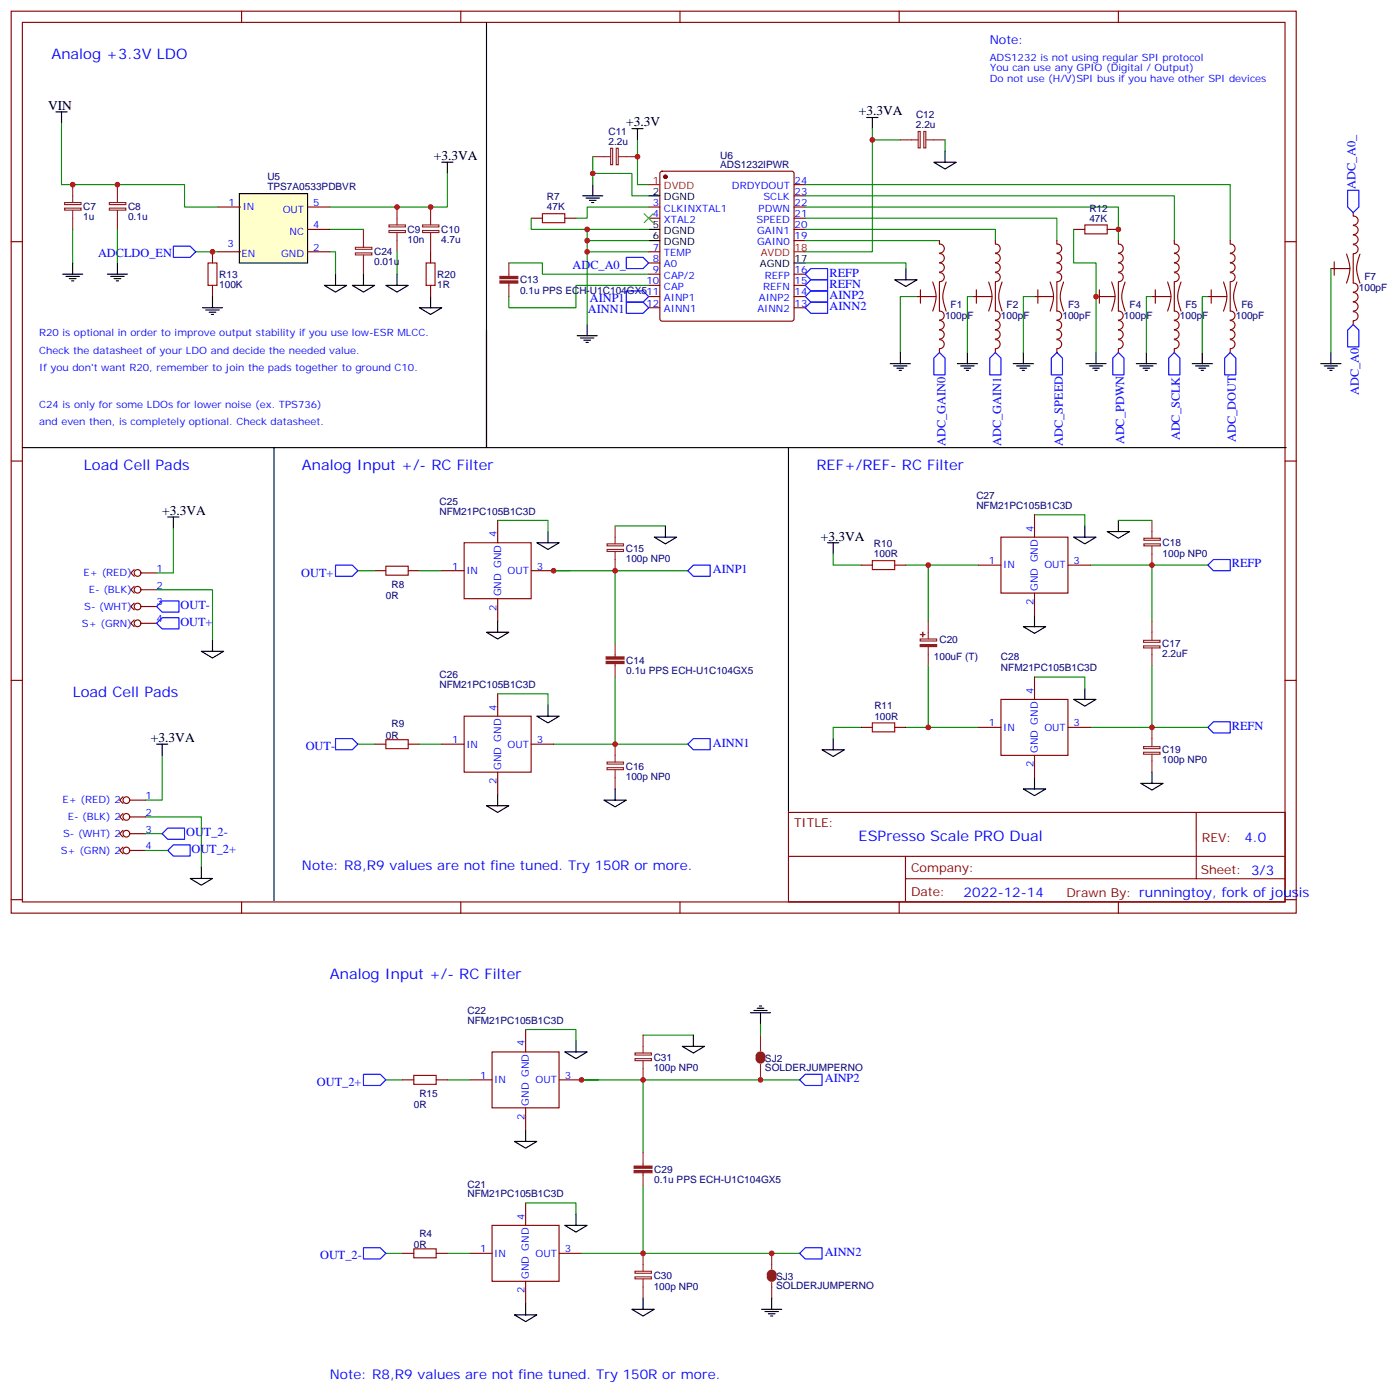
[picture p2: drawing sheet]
<svg xmlns="http://www.w3.org/2000/svg" width="442mm" height="439mm" viewBox="0 0 442 439" stroke-linecap="round" stroke-linejoin="round" font-family="sans-serif">
<g fill="none" stroke="#870000" stroke-width=".35">
<path d="M3.5 3.5h405.4v284.4h-405.4zM7.1 7.1h398.2v277.2h-398.2zM76.2 3.5v3.6M145.3 3.5v3.6M214.5 3.5v3.6M283.6 3.5v3.6M352.8 3.5v3.6M208.4 54.2l.4-.2h41l.5 .2 .2 .5v45.8l-.3 .5-.4 .2h-41l-.5-.2-.2-.5v-45.8zM250.5 58.2h3.5M3.5 76.2h3.6M204.6 65.3h3.5M204.6 68.8h3.5"/>
<path d="M204.6 79.4h3.5M250.5 65.3h3.5M250.5 68.8h3.5M250.5 75.8h3.5M250.5 72.3h3.5M250.5 61.7h3.5M405.3 76.2h3.6M204.6 82.9h3.5M204.6 86.4h3.5M204.6 90h3.5M204.6 93.5h3.5M204.6 97h3.5"/>
<path d="M250.5 86.4h3.5M250.5 90h3.5M250.5 93.5h3.5M250.5 97h3.5M3.5 145.3h3.6M405.3 145.3h3.6M3.5 214.5h3.6M405.3 214.5h3.6M248.7 256.1h156.6v28.2h-156.6zM377.3 256.1v20.9M248.7 270h156.5M285.6 277h119.6"/>
<path d="M285.6 270v14.1M3.5 283.6h3.6M76.2 284.3v3.6M145.3 284.3v3.6M214.5 284.3v3.6M283.6 284.3v3.6M352.8 284.3v3.6M405.3 283.6h3.6"/>
</g>
<circle cx="209.9" cy="55.7" r=".53" fill="#870000" stroke="#870000" stroke-width=".35"/>
<path d="M204.6 58.2h3.5M250.5 79.4h3.5" fill="none" stroke="#f00" stroke-width=".35"/>
<path d="M17.6 35.3h3.6M19.4 35.3v3.5M139.3 51.2h3.6M141.1 51.2v3.5M204.6 61.7h3.5M204.6 72.3h3.5M204.6 75.8h3.5M102.3 90h7.1l-3.6 2.1zM105.8 86.4v3.6M250.5 82.9h3.5" fill="none" stroke="#000" stroke-width=".35"/>
<path d="M75.5 61h21.5v21.9h-21.5z" fill="#ffc" stroke="#000" stroke-width=".35"/>
<g fill="none" stroke="#870000" stroke-width=".35">
<path d="M67 79.4v3.5M68.8 65.3h7M68.8 79.4h7M97 65.3h7.1M97 79.4h7.1M97 72.3h7.1M135.8 79.4v3.5M167.6 68.8h3.5M178.2 68.8h3.5M296.3 75.8v1.1M296.4 76.9a1.41 1.41 0 0 1 1.5 1.5 1.41 1.41 0 0 1-1.5 1.4M296.4 79.9a1.41 1.41 0 0 1 1.5 1.4 1.41 1.41 0 0 1-1.5 1.5"/>
<path d="M314 75.8v1.1M314 76.9a1.41 1.41 0 0 1 1.5 1.5 1.41 1.41 0 0 1-1.5 1.4M314 79.9a1.41 1.41 0 0 1 1.5 1.4 1.41 1.41 0 0 1-1.5 1.5M333.4 75.8v1.1M333.4 76.9a1.41 1.41 0 0 1 1.5 1.5 1.41 1.41 0 0 1-1.5 1.4M333.4 79.9a1.41 1.41 0 0 1 1.5 1.4 1.41 1.41 0 0 1-1.5 1.5M338.7 72.3h3.5M349.2 72.3h3.6M352.8 75.8v1.1M352.8 76.9a1.41 1.41 0 0 1 1.5 1.5 1.41 1.41 0 0 1-1.5 1.4M352.8 79.9a1.41 1.41 0 0 1 1.5 1.4 1.41 1.41 0 0 1-1.5 1.5M370.4 75.8v1.1"/>
<path d="M370.4 76.9a1.41 1.41 0 0 1 1.5 1.5 1.41 1.41 0 0 1-1.5 1.4M370.4 79.9a1.41 1.41 0 0 1 1.5 1.4 1.41 1.41 0 0 1-1.5 1.4M388.1 75.8v1.1M388.1 76.9a1.41 1.41 0 0 1 1.5 1.5 1.41 1.41 0 0 1-1.5 1.4M388.1 79.9a1.41 1.41 0 0 1 1.5 1.4 1.41 1.41 0 0 1-1.5 1.4M426.9 67v1.1M426.9 68.1a1.41 1.41 0 0 1 1.5 1.4 1.41 1.41 0 0 1-1.5 1.4M426.9 77.2a1.41 1.41 0 0 1 1.5 1.4 1.41 1.41 0 0 1-1.5 1.4M426.9 71.1a1.41 1.41 0 0 1 1.5 1.4 1.41 1.41 0 0 1-1.5 1.4M426.9 74.1a1.41 1.41 0 0 1 1.5 1.4 1.41 1.41 0 0 1-1.5 1.4M67 90v3.5M135.8 90v3.5"/>
<path d="M289.3 93.5h1v2.1M290.3 91.4v2.1h5M294.2 88.9a10.5 10.5 0 0 1 0 9.2M296.3 88.9v9.2a1.41 1.41 0 0 1 1.5 1.4 1.41 1.41 0 0 1-1.5 1.4M296.4 86a1.41 1.41 0 0 1 1.5 1.4 1.41 1.41 0 0 1-1.5 1.4M296.4 82.9a1.41 1.41 0 0 1 1.5 1.4 1.41 1.41 0 0 1-1.5 1.4M298.4 88.9a10.5 10.5 0 0 0 0 9.2M306.9 93.5h1.1v2.1M308 91.4v2.1h4.9M311.9 88.9a10.5 10.5 0 0 1 0 9.2M314 88.9v9.2a1.41 1.41 0 0 1 1.5 1.4 1.41 1.41 0 0 1-1.5 1.4M314 86a1.41 1.41 0 0 1 1.5 1.4 1.41 1.41 0 0 1-1.5 1.4"/>
<path d="M314 82.9a1.41 1.41 0 0 1 1.5 1.4 1.41 1.41 0 0 1-1.5 1.4M316.1 88.9a10.5 10.5 0 0 0 0 9.2M326.3 93.5h1.1v2.1M327.4 91.4v2.1h4.9M331.3 88.9a10.5 10.5 0 0 1 0 9.2M333.4 88.9v9.2a1.41 1.41 0 0 1 1.5 1.4 1.41 1.41 0 0 1-1.5 1.4M333.4 86a1.41 1.41 0 0 1 1.5 1.4 1.41 1.41 0 0 1-1.5 1.4M333.4 82.9a1.41 1.41 0 0 1 1.5 1.4 1.41 1.41 0 0 1-1.5 1.4M335.5 88.9a10.5 10.5 0 0 0 0 9.2M345.7 93.5h1.1v2.1M346.8 91.4v2.1h4.9M350.7 88.9a10.5 10.5 0 0 1 0 9.2"/>
<path d="M352.8 88.9v9.2a1.41 1.41 0 0 1 1.5 1.4 1.41 1.41 0 0 1-1.5 1.4M352.8 86a1.41 1.41 0 0 1 1.5 1.4 1.41 1.41 0 0 1-1.5 1.4M352.8 82.9a1.41 1.41 0 0 1 1.5 1.4 1.41 1.41 0 0 1-1.5 1.4M354.9 88.9a10.5 10.5 0 0 0 0 9.2M363.4 93.5h1v2.1M364.4 91.4v2.1h5M368.3 88.9a10.5 10.5 0 0 1 0 9.2M370.4 88.9v9.2a1.41 1.41 0 0 1 1.5 1.4 1.41 1.41 0 0 1-1.5 1.4M370.4 86a1.41 1.41 0 0 1 1.5 1.4 1.41 1.41 0 0 1-1.5 1.4M370.4 82.9a1.41 1.41 0 0 1 1.5 1.4 1.41 1.41 0 0 1-1.5 1.4M372.5 88.9a10.5 10.5 0 0 0 0 9.2M381 93.5h1.1v2.1"/>
<path d="M382.1 91.4v2.1h4.9M385.9 88.9a10.5 10.5 0 0 1 0 9.2M388.1 88.9v9.2a1.41 1.41 0 0 1 1.5 1.4 1.41 1.41 0 0 1-1.5 1.4M388.1 86a1.41 1.41 0 0 1 1.5 1.4 1.41 1.41 0 0 1-1.5 1.4M388.1 82.9a1.41 1.41 0 0 1 1.5 1.4 1.41 1.41 0 0 1-1.5 1.4M390.2 88.9a10.5 10.5 0 0 0 0 9.2M419.8 84.7h1.1v2.1M420.9 82.6v2.1h4.9M424.7 80.1a10.5 10.5 0 0 1 0 9.2M426.9 98.3a1.41 1.41 0 0 1 1.5 1.4 1.41 1.41 0 0 1-1.5 1.4M426.9 80.1v9.2a1.41 1.41 0 0 1 1.5 1.4 1.41 1.41 0 0 1-1.5 1.4M426.9 92.2a1.41 1.41 0 0 1 1.5 1.4 1.41 1.41 0 0 1-1.5 1.5"/>
<path d="M426.9 95.2a1.41 1.41 0 0 1 1.5 1.4 1.41 1.41 0 0 1-1.5 1.4M429 80.1a10.5 10.5 0 0 0 0 9.2M296.3 107.1a1.41 1.41 0 0 1 1.5 1.4 1.41 1.41 0 0 1-1.5 1.4M296.3 110.1v1M296.3 101.1a1.41 1.41 0 0 1 1.5 1.4 1.41 1.41 0 0 1-1.5 1.4M296.3 104.1a1.41 1.41 0 0 1 1.5 1.4 1.41 1.41 0 0 1-1.5 1.4M314 107.1a1.41 1.41 0 0 1 1.5 1.4 1.41 1.41 0 0 1-1.5 1.4M314 110.1v1M314 101.1a1.41 1.41 0 0 1 1.5 1.4 1.41 1.41 0 0 1-1.5 1.4M314 104.1a1.41 1.41 0 0 1 1.5 1.4 1.41 1.41 0 0 1-1.5 1.4M333.4 107.1a1.41 1.41 0 0 1 1.5 1.4 1.41 1.41 0 0 1-1.5 1.4M333.4 110.1v1"/>
<path d="M333.4 101.1a1.41 1.41 0 0 1 1.5 1.4 1.41 1.41 0 0 1-1.5 1.4M333.4 104.1a1.41 1.41 0 0 1 1.5 1.4 1.41 1.41 0 0 1-1.5 1.4M352.8 107.1a1.41 1.41 0 0 1 1.5 1.4 1.41 1.41 0 0 1-1.5 1.4M352.8 110.1v1M352.8 101.1a1.41 1.41 0 0 1 1.5 1.4 1.41 1.41 0 0 1-1.5 1.4M352.8 104.1a1.41 1.41 0 0 1 1.5 1.4 1.41 1.41 0 0 1-1.5 1.4M370.4 107.1a1.41 1.41 0 0 1 1.5 1.4 1.41 1.41 0 0 1-1.5 1.4M370.4 110.1v1M370.4 101.1a1.41 1.41 0 0 1 1.5 1.4 1.41 1.41 0 0 1-1.5 1.4M370.4 104.1a1.41 1.41 0 0 1 1.5 1.4 1.41 1.41 0 0 1-1.5 1.4M388.1 107.1a1.41 1.41 0 0 1 1.5 1.4 1.41 1.41 0 0 1-1.5 1.4M388.1 110.1v1"/>
<path d="M388.1 101.1a1.41 1.41 0 0 1 1.5 1.4 1.41 1.41 0 0 1-1.5 1.4M388.1 104.1a1.41 1.41 0 0 1 1.5 1.4 1.41 1.41 0 0 1-1.5 1.4M426.9 101.2v1.1M42.3 179.6l-1 1 1 1.1M118.2 179.9h3.5M128.8 179.9h3.5M139.3 179.9h7.1M146.4 171.1h21.1v17.6h-21.1zM157 164v7.1M167.6 179.9h7M271.6 178.2h3.6M282.2 178.2h3.6"/>
<path d="M308.7 178.2h7M315.7 169.3h21.2v17.7h-21.2zM326.3 162.3v7M336.9 178.2h7.1M42.3 184.9l-1 1 1 1.1M42.3 195.4l-1 1.1 1 1.1M42.3 190.1l-1 1.1 1 1.1M44.4 180.6h5M44.4 185.9h5M44.4 196.5h5M44.4 191.2h5M157 188.7v7.1"/>
<path d="M326.3 187v7M157 218.7v7.1M326.3 213.4v7.1M118.2 234.6h3.5M128.8 234.6h3.5M139.3 234.6h7.1M146.4 225.8h21.1v17.6h-21.1zM167.6 234.6h7M271.6 229.3h3.6M282.2 229.3h3.6M308.7 229.3h7M315.7 220.5h21.2v17.6h-21.2z"/>
<path d="M326.3 238.1v7.1M336.9 229.3h7.1M38.8 256.5l-1.1 1 1.1 1.1M38.8 251.2l-1.1 1 1.1 1.1M40.9 257.5h5M40.9 252.2h5M157 243.4v7.1M38.8 261.8l-1.1 1 1.1 1.1M38.8 267.1l-1.1 1 1.1 1.1M40.9 262.8h5M40.9 268.1h5M155.2 331.6h21.2v17.7h-21.2z"/>
<path d="M165.8 324.6v7M127 340.4h3.5M137.6 340.4h3.5M148.2 340.4h7M165.8 349.3v7M176.4 340.4h7M165.8 379.2v7.1M127 395.1h3.5M137.6 395.1h3.5M148.2 395.1h7M155.2 386.3h21.2v17.6h-21.2zM176.4 395.1h7"/>
<path d="M165.8 403.9v7.1"/>
<circle cx="43.4" cy="196.5" r="1.06"/>
<circle cx="43.4" cy="191.2" r="1.06"/>
<circle cx="43.4" cy="180.6" r="1.06"/>
<circle cx="43.4" cy="185.9" r="1.06"/>
<circle cx="39.9" cy="257.5" r="1.06"/>
<circle cx="39.9" cy="252.2" r="1.06"/>
<circle cx="39.9" cy="268.1" r="1.06"/>
<circle cx="39.9" cy="262.8" r="1.06"/>
</g>
<g fill="none" stroke="#008700" stroke-width=".35">
<path d="M19.4 38.8v19.4h38.8v7.1h10.6M141.1 54.7v10.6h-37M187 54.7h12.3v7h5.3M187 49.4v8.8M201.1 44.1v14.1h3.5M254 58.2h134.1v17.6M275.2 40.6v3.5M284 44.1h-8.8v35.3h-21.2M298.1 44.1v3.5M22.9 72.3v10.6M37 72.3v10.6M61.7 79.4h7.1"/>
<path d="M104.1 79.4h1.7v7M104.1 72.3h10.6M125.2 79.4v7M167.6 68.8v3.5h17.6M185.2 75.8h19.4M185.2 79.4h19.4M204.6 72.3h-19.4v30M204.6 65.3h-19.4v3.5h-3.5M254 72.3h60v3.5M254 68.8h79.4v7M254 65.3h98.8v10.5M254 61.7h116.4v14.1"/>
<path d="M254 75.8h42.3M338.7 72.3v10.6h7v28.2M160.5 82.9h10.6v3.5h33.5M204.6 90h-22.9v7h-21.2v-3.5M254 82.9h31.8v1.8M289.3 93.5h-5.3v17.6M306.9 93.5h-1.7v17.6M326.3 93.5h-3.5v17.6M363.4 93.5h-1.8v17.6M381 93.5h-1.8v17.6M419.8 84.7v26.4M54.7 166.5v14.1h-5.3"/>
<path d="M112.9 179.9h5.3M132.3 179.9h7M157 164h15.9v3.6M179.9 179.9h-5.3h19.4M194 179.9h23M194 165.8h15.9M194 179.9v22.9M262.8 174.6v3.6h8.8M285.8 178.2h22.9M292.8 178.2v17.6M326.3 162.3h15.9v3.5M344 178.2h37"/>
<path d="M352.8 164h10.6M363.4 178.2v17.6M49.4 185.9h17.6v15.9M157 218.7h15.9v3.6M194 213.4v21.2M292.8 209.9v19.4M326.3 213.4h15.9v3.6M363.4 209.9v19.4M51.2 238.1v14.1h-5.3M112.9 234.6h5.3M132.3 234.6h7M174.6 234.6h42.4"/>
<path d="M271.6 229.3h-8.8v3.5M285.8 229.3h22.9M344 229.3h37M45.9 257.5h17.6v15.9M45.9 268.1h7M45.9 262.8h5.3M165.8 324.6h15.9v3.5M202.8 326.3h15.9M239.9 322.8v3.5M121.7 340.4h5.3M141.1 340.4h7.1M188.7 340.4h-5.3h19.4"/>
<path d="M202.8 340.4v23M202.8 340.4h49.4M165.8 379.2h15.9v3.6M202.8 373.9v21.2M121.7 395.1h5.3M141.1 395.1h7.1M183.4 395.1h68.8"/>
</g>
<g fill="none" stroke="#00f" stroke-width=".35">
<path d="M425.1 60h3.5v5.3l-1.7 1.7-1.8-1.7zM54.7 77.6h5.3l1.7 1.8-1.7 1.7h-5.3zM197.6 91.7h5.2l1.8 1.8-1.8 1.8h-5.2zM197.6 95.3h5.2l1.8 1.7-1.8 1.8h-5.2zM197.6 81.1h5.2l1.8 1.8-1.8 1.8h-5.2zM254 86.4l1.8-1.7h5.3v3.5h-5.3zM254 97l1.8-1.7h5.3v3.5h-5.3zM254 93.5l1.8-1.8h5.3v3.6h-5.3zM255.8 88.2h5.3v3.5h-5.3l-1.8-1.7zM294.6 112.9l1.7-1.8 1.8 1.8v5.3h-3.5zM314 111.1l1.7 1.8v5.3h-3.5v-5.3zM333.4 111.1l1.7 1.8v5.3h-3.5v-5.3z"/>
<path d="M351 112.9l1.8-1.8 1.7 1.8v5.3h-3.5zM370.4 111.1l1.8 1.8v5.3h-3.5v-5.3zM386.3 112.9l1.8-1.8 1.7 1.8v5.3h-3.5zM426.9 102.3l1.7 1.8v5.3h-3.5v-5.3zM105.8 178.2h5.3l1.8 1.7-1.8 1.8h-5.3zM217 179.9l1.7-1.7h5.3v3.5h-5.3zM381 178.2l1.8-1.8h5.3v3.5h-5.3zM49.4 196.5l1.8-1.8h5.2v3.6h-5.2zM49.4 191.2l1.8-1.8h5.2v3.6h-5.2zM105.8 232.8h5.3l1.8 1.8-1.8 1.8h-5.3zM217 234.6l1.7-1.8h5.3v3.6h-5.3zM381 229.3l1.8-1.8h5.3v3.6h-5.3z"/>
<path d="M51.2 262.8l1.7-1.7h5.3v3.5h-5.3zM54.7 266.3h5.3v3.6h-5.3l-1.8-1.8zM114.7 338.7h5.2l1.8 1.7-1.8 1.8h-5.2zM252.2 340.4l1.8-1.7h5.3v3.5h-5.3zM114.7 393.3h5.2l1.8 1.8-1.8 1.8h-5.2zM254 393.3h5.3v3.6h-5.3l-1.8-1.8z"/>
</g>
<g fill="none" stroke="#8c2424" stroke-width=".35">
<path d="M22.9 58.2v5.7M37 58.2v5.7M187 49.4h5.6M192.6 46.7h.7v5.2h-.7zM194.4 46.7h.6v5.2h-.6zM195.1 49.4h6M284 44.1h5.6M289.6 41.5h.7v5.1h-.7zM291.4 41.5h.6v5.1h-.6zM292.1 44.1h6M20.4 65.6h5.2v.7h-5.2zM20.4 63.9h5.2v.6h-5.2z"/>
<path d="M22.9 66.3v6M34.5 65.6h5.2v.7h-5.2zM34.5 63.9h5.2v.6h-5.2zM37 66.3v6M112.1 79.7h5.2v.7h-5.2zM112.1 78h5.2v.6h-5.2zM114.7 72.3v5.7M122.7 72.7h5.2v.6h-5.2zM122.7 70.9h5.2v.6h-5.2zM125.2 65.3v5.6M125.2 73.4v6M133.3 72.7h5.2v.6h-5.2z"/>
<path d="M133.3 70.9h5.2v.6h-5.2zM135.8 65.3v5.6M135.8 73.4v6M114.7 80.4v6M160.5 82.9v4.2M160.5 89.3v4.2M191.5 173.2h5.2v.6h-5.2zM191.5 171.5h5.2v.6h-5.2zM194 165.8v5.7M194 173.9v6M360.8 171.5h5.2v.6h-5.2zM360.8 169.7h5.2v.6h-5.2z"/>
<path d="M363.4 164v5.7M363.4 172.2v6M292.8 195.8v5.6M363.4 195.8v6M194 202.8v4.3M194 209.2v4.2M290.3 201.4h5.2v.7h-5.2zM292.8 203.9v6M360.7 201.9h5.2v.6h-5.2zM360.7 203.6h5.2v.7h-5.2zM363.4 204.3v5.6M194 234.6v5.6"/>
<path d="M360.7 235.4h5.2v.6h-5.2zM360.7 237.1h5.2v.7h-5.2zM363.4 229.3v6M363.4 237.8v5.6M191.5 242h5.2v.6h-5.2zM191.5 240.2h5.2v.7h-5.2zM194 242.7v6M200.3 333.7h5.2v.7h-5.2zM200.3 332h5.2v.6h-5.2zM202.8 326.3v5.7M202.8 334.4v6M239.9 326.3v5"/>
<path d="M239.9 335.5v4.9M202.8 363.4v4.2M202.8 369.7v4.2M202.8 395.1v5.7M243.4 395.1v5M200.3 402.5h5.2v.7h-5.2zM200.3 400.8h5.2v.6h-5.2zM202.8 403.2v6M243.4 404.3v4.9"/>
</g>
<g fill="none" stroke="#000" stroke-width=".35">
<path d="M153.5 7.1v134h-146.4M273.4 37h3.5M275.2 37v3.6M187 58.2v3.5M199.3 40.6h3.5M201.1 40.6v3.5M294.6 51.2h7l-3.5 2.1zM298.1 47.6v3.6M183.8 61.7h6.3M184.9 62.4h4.2M185.9 63.1h2.1M186.6 63.9h.7"/>
<path d="M19.8 86.4h6.3M20.8 87.1h4.2M21.9 87.8h2.1M22.6 88.5h.7M22.9 82.9v3.5M33.9 86.4h6.3M34.9 87.1h4.3M36 87.8h2.1M36.7 88.5h.7M37 82.9v3.5M63.9 97h6.3M64.9 97.7h4.2"/>
<path d="M66 98.4h2.1M66.7 99.1h.7M67 93.5v3.5M111.1 90h7.1l-3.5 2.1zM114.7 86.4v3.6M121.7 90h7.1l-3.6 2.1zM125.2 86.4v3.6M132.3 97h7l-3.5 2.1zM135.8 93.5v3.5M282.2 88.2h7.1l-3.5 2.1zM285.8 84.7v3.5M153.5 104.1v37h252.2"/>
<path d="M182 105.8h6.4M183.1 106.5h4.2M184.1 107.2h2.2M184.9 108h.7M185.2 102.3v3.5M280.8 114.7h6.4M281.9 115.4h4.2M282.9 116.1h2.1M283.6 116.8h.7M284 111.1v3.6M302 114.7h6.3M303 115.4h4.3"/>
<path d="M304.1 116.1h2.1M304.8 116.8h.7M305.2 111.1v3.6M319.6 114.7h6.4M320.7 115.4h4.2M321.7 116.1h2.1M322.4 116.8h.7M322.8 111.1v3.6M342.5 114.7h6.4M343.6 115.4h4.2M344.7 116.1h2.1M345.4 116.8h.7"/>
<path d="M345.7 111.1v3.6M358.4 114.7h6.4M359.5 115.4h4.2M360.5 116.1h2.2M361.2 116.8h.7M361.6 111.1v3.6M376.1 114.7h6.3M377.1 115.4h4.3M378.2 116.1h2.1M378.9 116.8h.7M379.2 111.1v3.6M416.6 114.7h6.4"/>
<path d="M417.7 115.4h4.2M418.7 116.1h2.2M419.5 116.8h.7M419.8 111.1v3.6M86.4 141.1v142.9M248.7 141.1v114.7M52.9 163h3.5M54.7 163v3.5M169.3 171.1h7.1l-3.5 2.1zM172.9 167.6v3.5M206.4 169.3h7l-3.5 2.2zM209.9 165.8v3.5"/>
<path d="M261.1 171.1h3.5M262.8 171.1v3.5M338.7 169.3h7l-3.5 2.2zM342.2 165.8v3.5M349.2 167.6h7.1l-3.5 2.1zM352.8 164v3.6M153.5 199.3h7l-3.5 2.1zM157 195.8v3.5M322.8 197.6h7l-3.5 2.1zM326.3 194v3.6M63.5 205.3h7.1l-3.6 2.1zM67 201.8v3.5"/>
<path d="M342.2 217v3.5M49.4 234.6h3.5M51.2 234.6v3.5M169.3 225.8h7.1l-3.5 2.1zM172.9 222.3v3.5M259.3 236.4h7l-3.5 2.1zM262.8 232.8v3.6M338.7 220.5h7l-3.5 2.1zM153.5 254h7l-3.5 2.1zM157 250.5v3.5M190.5 252.2h7.1l-3.6 2.2zM194 248.7v3.5"/>
<path d="M322.8 248.7h7l-3.5 2.1zM326.3 245.2v3.5M359.8 246.9h7.1l-3.5 2.2zM363.4 243.4v3.5M60 276.9h7l-3.5 2.1zM63.5 273.4v3.5M236.7 319.3h6.4M237.8 318.6h4.2M238.8 317.9h2.1M239.5 317.1h.7M239.9 319.3v3.5M178.2 331.6h7l-3.5 2.1z"/>
<path d="M181.7 328.1v3.5M215.2 329.8h7l-3.5 2.2zM218.7 326.3v3.5M162.3 359.8h7l-3.5 2.2zM165.8 356.3v3.5M178.2 386.3h7l-3.5 2.1zM181.7 382.8v3.5M162.3 414.5h7l-3.5 2.1zM165.8 411v3.5M199.3 412.8h7.1l-3.6 2.1zM202.8 409.2v3.6M240.2 412.8h6.4"/>
<path d="M241.3 413.5h4.2M242.4 414.2h2.1M243.1 414.9h.7M243.4 409.2v3.6"/>
</g>
<path d="M171.1 67.4h7.1v2.8h-7.1zM342.2 70.9h7v2.8h-7zM65.6 82.9h2.8v7.1h-2.8zM134.4 82.9h2.8v7.1h-2.8zM121.7 178.5h7.1v2.8h-7.1zM275.2 176.7h7v2.9h-7zM121.7 233.2h7.1v2.8h-7.1zM275.2 227.9h7v2.8h-7zM130.5 339h7.1v2.8h-7.1zM130.5 393.7h7.1v2.8h-7.1z" fill="none" stroke="#a10000" stroke-width=".35"/>
<path d="M203.2 67.4l2.8 2.8M206 67.4l-2.8 2.8" fill="none" stroke="#3c3" stroke-width=".35"/>
<g fill="#8c2424" stroke="#8c2424" stroke-width=".35">
<path d="M290.3 203.2h5.2v.6h-5.2z"/>
<path d="M290.3 200l1.4 .1z"/>
<path d="M291 199.3l.1 1.4z"/>
<path d="M157.7 88.5h5.6v.8h-5.6z"/>
<path d="M157.7 87.1h5.6v.7h-5.6z"/>
<path d="M191.2 207.1h5.6v.7h-5.6z"/>
<path d="M191.2 208.5h5.6v.7h-5.6z"/>
<path d="M200 367.6h5.7v.7h-5.7z"/>
<path d="M200 369h5.7v.7h-5.7z"/>
</g>
<path d="M239.2 333a.71 .71 0 0 1 .7-.7 .71 .71 0 0 1 .7 .7M239.2 333.7a.71 .71 0 0 0 .7 .7 .71 .71 0 0 0 .7-.7M242.7 401.8a.71 .71 0 0 1 .7-.7 .71 .71 0 0 1 .7 .7M242.7 402.5a.71 .71 0 0 0 .7 .7 .71 .71 0 0 0 .7-.7" fill="none" stroke="#8c2424" stroke-width="1.8"/>
<g fill="#c00">
<circle cx="292.8" cy="229.3" r=".88"/>
<circle cx="194" cy="234.6" r=".88"/>
<circle cx="363.4" cy="178.2" r=".88"/>
<circle cx="125.2" cy="65.3" r=".88"/>
<circle cx="135.8" cy="65.3" r=".88"/>
<circle cx="67" cy="79.4" r=".88"/>
<circle cx="22.9" cy="58.2" r=".88"/>
<circle cx="37" cy="58.2" r=".88"/>
<circle cx="185.2" cy="79.4" r=".88"/>
<circle cx="187" cy="54.7" r=".88"/>
<circle cx="201.1" cy="49.4" r=".88"/>
<circle cx="185.2" cy="75.8" r=".88"/>
<circle cx="185.2" cy="72.3" r=".88"/>
<circle cx="275.2" cy="44.1" r=".88"/>
<circle cx="345.7" cy="93.5" r=".88"/>
<circle cx="352.8" cy="72.3" r=".88"/>
<circle cx="363.4" cy="229.3" r=".88"/>
<circle cx="194" cy="179.9" r=".88"/>
<circle cx="174.6" cy="179.9" r=".88"/>
<circle cx="292.8" cy="178.2" r=".88"/>
<circle cx="183.4" cy="340.4" r=".88"/>
<circle cx="202.8" cy="340.4" r=".88"/>
<circle cx="202.8" cy="395.1" r=".88"/>
<circle cx="239.9" cy="340.4" r=".88"/>
<circle cx="243.4" cy="395.1" r=".88"/>
</g>
<g font-size="4.6" fill="#00f">
<text x="16.2" y="18.7">Analog +3.3V LDO</text>
<text x="26.5" y="148.2">Load Cell Pads</text>
<text x="95.2" y="148.2">Analog Input +/- RC Filter</text>
<text x="257.5" y="148.2">REF+/REF- RC Filter</text>
<text x="22.9" y="219.8">Load Cell Pads</text>
<text x="270.8" y="265.1">ESPresso Scale PRO Dual</text>
<text x="104.1" y="308.7">Analog Input +/- RC Filter</text>
</g>
<g font-size="4.2">
<text x="15.2" y="34.6">VIN</text>
<text x="197.6" y="39.9">+3.3V</text>
<text x="270.9" y="36.3">+3.3VA</text>
<text x="136.9" y="50.4">+3.3VA</text>
<text x="51.2" y="162.3">+3.3VA</text>
<text x="258.9" y="170.4">+3.3VA</text>
<text x="47.6" y="233.9">+3.3VA</text>
</g>
<g font-size="4.2" fill="#00f">
<text x="392.5" y="265.4">4.0</text>
<text x="95.2" y="274.2">Note: R8,R9 values are not fine tuned. Try 150R or more.</text>
<text x="304" y="282.7">2022-12-14</text>
<text x="104.1" y="434.7">Note: R8,R9 values are not fine tuned. Try 150R or more.</text>
</g>
<g font-size="3.9" fill="#00f">
<text x="312.2" y="14">Note:</text>
<text x="427.6" y="59.4" transform="rotate(-90 427.6 59.4)">ADC_A0_</text>
<text x="30.9" y="81.1">ADCLDO_EN</text>
<text x="180.6" y="84.7">ADC_A0_</text>
<text x="261.7" y="87.2">REFP</text>
<text x="186.1" y="95.3">AINP1</text>
<text x="261.7" y="90.7">REFN</text>
<text x="261.7" y="94.2">AINP2</text>
<text x="185.4" y="98.8">AINN1</text>
<text x="261.7" y="97.8">AINN2</text>
<text x="428.6" y="124.6" transform="rotate(-90 428.6 124.6)">ADC_A0</text>
<text x="298.2" y="140.5" transform="rotate(-90 298.2 140.5)">ADC_GAIN0</text>
<text x="315.8" y="140.5" transform="rotate(-90 315.8 140.5)">ADC_GAIN1</text>
<text x="335.3" y="140.5" transform="rotate(-90 335.3 140.5)">ADC_SPEED</text>
<text x="354.6" y="140.1" transform="rotate(-90 354.6 140.1)">ADC_PDWN</text>
<text x="372.2" y="138.8" transform="rotate(-90 372.2 138.8)">ADC_SCLK</text>
<text x="389.8" y="139.4" transform="rotate(-90 389.8 139.4)">ADC_DOUT</text>
<text x="388.6" y="178.9">REFP</text>
<text x="95" y="181.7">OUT+</text>
<text x="224.9" y="180.7">AINP1</text>
<text x="57" y="191.9">OUT-</text>
<text x="56.9" y="197.4">OUT+</text>
<text x="388.6" y="230">REFN</text>
<text x="96.4" y="236.4">OUT-</text>
<text x="224.9" y="235.4">AINN1</text>
<text x="58.7" y="263.5">OUT_2-</text>
<text x="60.4" y="269">OUT_2+</text>
<text x="260.2" y="341.2">AINP2</text>
<text x="100" y="342.3">OUT_2+</text>
<text x="260.2" y="395.9">AINN2</text>
<text x="101" y="396.9">OUT_2-</text>
</g>
<g font-size="3.9" fill="#800">
<text x="250.5" y="260.7">TITLE:</text>
<text x="379.1" y="265.4">REV:</text>
<text x="287.4" y="274.9">Company:</text>
<text x="378.7" y="275.5">Sheet: 3/3</text>
<text x="287.4" y="282.6">Date:</text>
<text x="336.4" y="282.7">Drawn By: runningtoy, fork of jousis</text>
</g>
<g font-size="3.2" fill="#00f">
<text x="312.2" y="19.3">ADS1232 is not using regular SPI protocol</text>
<text x="312.3" y="22.4">You can use any GPIO (Digital / Output)</text>
<text x="312.2" y="25.9">Do not use (H/V)SPI bus if you have other SPI devices</text>
<text x="230.9" y="59.6">DRDYDOUT</text>
<text x="250.6" y="57.9">24</text>
<text x="72.1" y="64.9">1</text>
<text x="98.8" y="64.9">5</text>
<text x="205.9" y="64.9">3</text>
<text x="240.8" y="63.1">SCLK</text>
<text x="250.6" y="64.9">22</text>
<text x="250.6" y="61.4">23</text>
<text x="76.6" y="66.3">IN</text>
<text x="89.2" y="67">OUT</text>
<text x="98.8" y="72">4</text>
<text x="205.9" y="68.4">4</text>
<text x="209.4" y="66.7">CLKINXTAL1</text>
<text x="209.4" y="70.2">XTAL2</text>
<text x="238.6" y="70.2">SPEED</text>
<text x="239.3" y="66.7">PDWN</text>
<text x="250.6" y="72">20</text>
<text x="250.6" y="68.4">21</text>
<text x="71.7" y="78">3</text>
<text x="91.4" y="74.1">NC</text>
<text x="238.8" y="77.3">GAIN0</text>
<text x="238.8" y="73.7">GAIN1</text>
<text x="250.6" y="75.5">19</text>
<text x="76.2" y="81.1">EN</text>
<text x="88.7" y="81.1">GND</text>
<text x="98.8" y="79">2</text>
<text x="205.9" y="79">7</text>
<text x="205.9" y="82.6">8</text>
<text x="209.4" y="80.8">TEMP</text>
<text x="203.9" y="89.6">10</text>
<text x="205.9" y="86.1">9</text>
<text x="209.4" y="84.3">A0</text>
<text x="209.4" y="87.8">CAP/2</text>
<text x="241.2" y="87.8">REFP</text>
<text x="250.6" y="89.6">15</text>
<text x="250.6" y="86.1">16</text>
<text x="209.4" y="91.4">CAP</text>
<text x="209.4" y="94.9">AINP1</text>
<text x="239.4" y="94.9">AINP2</text>
<text x="240.8" y="91.4">REFN</text>
<text x="250.6" y="93.1">14</text>
<text x="203.9" y="96.7">12</text>
<text x="209.4" y="98.4">AINN1</text>
<text x="238.9" y="98.4">AINN2</text>
<text x="250.6" y="96.7">13</text>
<text x="12.3" y="105.8">R20 is optional in order to improve output stability if you use low-ESR MLCC.</text>
<text x="12.3" y="111.7">Check the datasheet of your LDO and decide the needed value.</text>
<text x="12.3" y="117">If you don't want R20, remember to join the pads together to ground C10.</text>
<text x="12.3" y="128.8">C24 is only for some LDOs for lower noise (ex. TPS736)</text>
<text x="12.3" y="134.1">and even then, is completely optional. Check datasheet.</text>
<text x="326" y="167.6" transform="rotate(-90 326 167.6)">4</text>
<text x="156.6" y="169.3" transform="rotate(-90 156.6 169.3)">4</text>
<text x="142.6" y="179.6">1</text>
<text x="169.3" y="179.6">3</text>
<text x="312" y="177.8">1</text>
<text x="316.4" y="179.2">IN</text>
<text x="329.4" y="179.2">OUT</text>
<text x="338.7" y="177.8">3</text>
<text x="26.4" y="181.7">E+ (RED)</text>
<text x="49.4" y="180.3">1</text>
<text x="49.4" y="185.6">2</text>
<text x="147.1" y="181">IN</text>
<text x="160.1" y="181">OUT</text>
<text x="28" y="187">E- (BLK)</text>
<text x="49.4" y="190.9">3</text>
<text x="158" y="188" transform="rotate(-90 158 188)">GND GND</text>
<text x="326" y="190.8" transform="rotate(-90 326 190.8)">2</text>
<text x="327.4" y="186.3" transform="rotate(-90 327.4 186.3)">GND GND</text>
<text x="25.8" y="197.6">S+ (GRN)</text>
<text x="26.5" y="192.3">S- (WHT)</text>
<text x="49.4" y="196.1">4</text>
<text x="156.6" y="192.5" transform="rotate(-90 156.6 192.5)">2</text>
<text x="326" y="218.7" transform="rotate(-90 326 218.7)">4</text>
<text x="156.6" y="224" transform="rotate(-90 156.6 224)">4</text>
<text x="312" y="229">1</text>
<text x="316.4" y="230.4">IN</text>
<text x="329.4" y="230.4">OUT</text>
<text x="338.7" y="229">3</text>
<text x="142.6" y="234.2">1</text>
<text x="147.1" y="235.7">IN</text>
<text x="160.1" y="235.7">OUT</text>
<text x="169.3" y="234.2">3</text>
<text x="327.4" y="237.4" transform="rotate(-90 327.4 237.4)">GND GND</text>
<text x="158" y="242.7" transform="rotate(-90 158 242.7)">GND GND</text>
<text x="326" y="241.9" transform="rotate(-90 326 241.9)">2</text>
<text x="45.9" y="251.9">1</text>
<text x="156.6" y="247.2" transform="rotate(-90 156.6 247.2)">2</text>
<text x="19.7" y="253.3">E+ (RED) 2</text>
<text x="45.9" y="257.2">2</text>
<text x="19.9" y="263.9">S- (WHT) 2</text>
<text x="21.4" y="258.6">E- (BLK) 2</text>
<text x="45.9" y="262.5">3</text>
<text x="19.2" y="269.2">S+ (GRN) 2</text>
<text x="45.9" y="267.8">4</text>
<text x="165.5" y="329.8" transform="rotate(-90 165.5 329.8)">4</text>
<text x="151.4" y="340.1">1</text>
<text x="155.9" y="341.5">IN</text>
<text x="168.9" y="341.5">OUT</text>
<text x="178.2" y="340.1">3</text>
<text x="165.5" y="353" transform="rotate(-90 165.5 353)">2</text>
<text x="166.9" y="348.5" transform="rotate(-90 166.9 348.5)">GND GND</text>
<text x="165.5" y="384.5" transform="rotate(-90 165.5 384.5)">4</text>
<text x="151.4" y="394.8">1</text>
<text x="178.2" y="394.8">3</text>
<text x="155.9" y="396.2">IN</text>
<text x="168.9" y="396.2">OUT</text>
<text x="165.5" y="407.7" transform="rotate(-90 165.5 407.7)">2</text>
<text x="166.9" y="403.2" transform="rotate(-90 166.9 403.2)">GND GND</text>
</g>
<g font-size="3.2" fill="#000080">
<text x="288.9" y="40.4">2.2u</text>
<text x="288.9" y="37.2">C12</text>
<text x="191.9" y="45.7">2.2u</text>
<text x="191.9" y="42.5">C11</text>
<text x="227.2" y="52.9">ADS1232IPWR</text>
<text x="227.2" y="50">U6</text>
<text x="84.3" y="56.8">U5</text>
<text x="84.3" y="60">TPS7A0533PDBVR</text>
<text x="172.5" y="63.2">R7</text>
<text x="26.3" y="69.5">1u</text>
<text x="26.3" y="66.3">C7</text>
<text x="40.4" y="69.5">0.1u</text>
<text x="40.4" y="66.3">C8</text>
<text x="172.5" y="66.3">47K</text>
<text x="343.6" y="69.8">47K</text>
<text x="343.6" y="66.7">R12</text>
<text x="128.6" y="76.6">10n</text>
<text x="128.6" y="73.4">C9</text>
<text x="139.2" y="76.6">4.7u</text>
<text x="139.2" y="73.4">C10</text>
<text x="118" y="83.6">0.01u</text>
<text x="118" y="80.4">C24</text>
<text x="69.1" y="87.6">R13</text>
<text x="137.9" y="87.6">R20</text>
<text x="164" y="89.3">C13</text>
<text x="430.4" y="88.2">F7</text>
<text x="69.1" y="90.7">100K</text>
<text x="137.9" y="90.7">1R</text>
<text x="164" y="92.5">0.1u PPS ECH-U1C104GX511</text>
<text x="428.6" y="91.7">100pF</text>
<text x="298.1" y="100.5">100pF</text>
<text x="299.9" y="97">F1</text>
<text x="315.7" y="100.5">100pF</text>
<text x="317.5" y="97">F2</text>
<text x="335.1" y="100.5">100pF</text>
<text x="336.9" y="97">F3</text>
<text x="354.5" y="100.5">100pF</text>
<text x="356.3" y="97">F4</text>
<text x="372.2" y="100.5">100pF</text>
<text x="373.9" y="97">F5</text>
<text x="389.8" y="100.5">100pF</text>
<text x="391.6" y="97">F6</text>
<text x="138.6" y="159.2">C25</text>
<text x="308" y="160.5">NFM21PC105B1C3D</text>
<text x="308" y="157.4">C27</text>
<text x="138.6" y="162.3">NFM21PC105B1C3D</text>
<text x="197.4" y="174">C15</text>
<text x="275.7" y="172.5">R10</text>
<text x="366.7" y="172.2">C18</text>
<text x="197.4" y="177.2">100p NP0</text>
<text x="275.7" y="175.7">100R</text>
<text x="366.7" y="175.5">100p NP0</text>
<text x="123.5" y="185.2">R8</text>
<text x="121.7" y="188.7">0R</text>
<text x="296.3" y="202.8">C20</text>
<text x="366.6" y="203.9">C17</text>
<text x="197.6" y="209.3">C14</text>
<text x="294.6" y="208.1">100uF (T)</text>
<text x="315.7" y="208.1">C28</text>
<text x="366.6" y="207.1">2.2uF</text>
<text x="138.6" y="213.8">C26</text>
<text x="197.6" y="212.4">0.1u PPS ECH-U1C104GX5</text>
<text x="315.7" y="211.7">NFM21PC105B1C3D</text>
<text x="138.6" y="217">NFM21PC105B1C3D</text>
<text x="275.8" y="226.8">100R</text>
<text x="275.8" y="223.7">R11</text>
<text x="121.7" y="232.8">0R</text>
<text x="123.5" y="229.3">R9</text>
<text x="366.6" y="237.4">C19</text>
<text x="197.4" y="242.8">C16</text>
<text x="366.6" y="240.6">100p NP0</text>
<text x="197.4" y="246">100p NP0</text>
<text x="147.5" y="322.8">NFM21PC105B1C3D</text>
<text x="147.5" y="319.7">C22</text>
<text x="206.2" y="334.5">C31</text>
<text x="241.3" y="334.7">SJ2</text>
<text x="206.2" y="337.7">100p NP0</text>
<text x="241.3" y="337.7">SOLDERJUMPERNO</text>
<text x="132.3" y="345.7">R15</text>
<text x="130.5" y="349.3">0R</text>
<text x="206.4" y="369.9">C29</text>
<text x="147.5" y="377.5">NFM21PC105B1C3D</text>
<text x="147.5" y="374.4">C21</text>
<text x="206.4" y="373">0.1u PPS ECH-U1C104GX5</text>
<text x="132.3" y="389.8">R4</text>
<text x="130.5" y="393.3">0R</text>
<text x="206.2" y="406.5">100p NP0</text>
<text x="206.2" y="403.3">C30</text>
<text x="244.8" y="406.5">SOLDERJUMPERNO</text>
<text x="244.8" y="403.4">SJ3</text>
</g>
<g font-size="3.2" fill="#f00">
<text x="205.9" y="57.9">1</text>
<text x="209.4" y="59.6">DVDD</text>
<text x="239.9" y="80.8">AVDD</text>
<text x="250.6" y="79">18</text>
</g>
<g font-size="3.2">
<text x="205.9" y="61.4">2</text>
<text x="209.4" y="63.1">DGND</text>
<text x="205.9" y="72">5</text>
<text x="205.9" y="75.5">6</text>
<text x="209.4" y="73.7">DGND</text>
<text x="209.4" y="77.3">DGND</text>
<text x="250.6" y="82.6">17</text>
<text x="239.7" y="84.3">AGND</text>
</g>
</svg>
